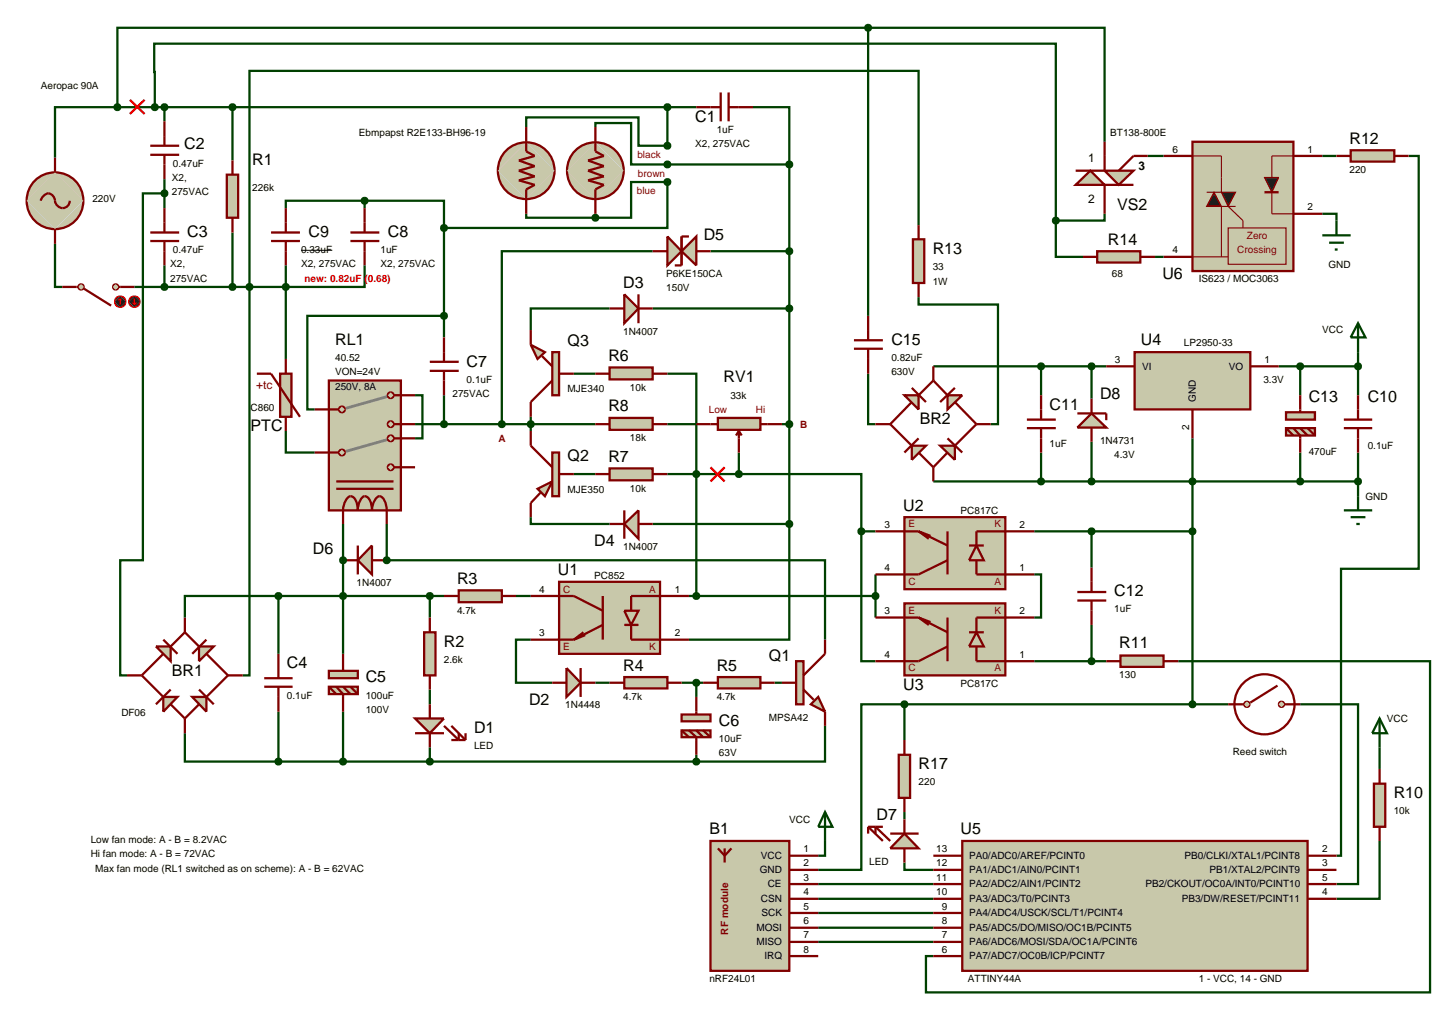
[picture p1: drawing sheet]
<svg xmlns="http://www.w3.org/2000/svg" width="257mm" height="180mm" viewBox="0 0 257 180" stroke-linecap="round" stroke-linejoin="round" font-family="sans-serif">
<g fill="none" stroke="#004000" stroke-width=".4">
<path d="M20.7 18.9h-11v8.9M20.7 18.9h102.1M27.3 18.9l-.1-11.2h159v31.2M29 18.9v2.5M41 18.9v9.4M117.7 18.9v6.8h-5.1v-5h-19.8v1.7M132.8 18.9h6.4v10.1M153.1 4.9h41.7v20.1M153.1 4.9h-132.4v14M153.1 4.9v50.8M29 34.1h-3.8v64.7h-4v20.3h1.2M29 31.6v5.1"/>
<path d="M64.3 35.4h-13.9v1.3M64.3 35.4h14v4.8M64.3 35.4v1.3M92.8 37.7v.7h12.2M105 22.4v-.7h6.3v7.3h27.9M105 38.4h6.3v-6.3h6.4v8.1h-39.4M105 37.7v.7M139.2 29v63.4M162 39.7v-27.2h-118v106.6h-1.2M186.2 38.9v6.4h4.8M194.8 37.7v1.2h-8.6M202.4 27.5h2.8"/>
<path d="M233.2 37.7h2.5v1.2M233.2 27.5h2.5M248.4 27.5h1.8v72.8h-13.7v50.6h-.8M9.7 43v7.6h1.3M29 46.8v3.8M41 41v9.6M50.4 46.8v16.5M64.3 46.8v3.8h-40.6M78.3 55.7h-24.1v16.5h1.3M78.3 40.2v19.3M107.5 54.4h-13.9v3.8M115.1 44.3h-26.6v30.5"/>
<path d="M115.1 54.4h24.1M125.3 44.3h13.9M162 52.4v1.3h14v21.1h-1.3M203.7 45.3h1.5M50.4 76v3.8h5.1M73.2 69.7h1.3v7.6h-1.3M73.2 74.8h31.8M78.3 69.7v5.1M93.6 73.5v2.5M101.2 65.9h3.8M117.7 65.9h5.1v39.2M117.7 74.8h5.1"/>
<path d="M130.3 79.8v3.8M137.9 74.8h1.3M153.1 65.9v8.9h1.3M164.6 64.6h30.5M183.6 64.6v5.1M183.6 79.8v5.1M192.5 64.6v5.7M192.5 77.9v7M210.3 77.3v46.9M225.5 64.6h14M229.3 64.6v5.1M229.3 79.8v5.1"/>
<path d="M239.5 62.1v7.6M239.5 79.8v7.7M60.5 92.4v22.9M68.2 92.4v6.4h77.3v14M93.6 91.2v1.2h13.9M101.2 83.6h3.8M115.1 92.4h24.1M117.7 83.6h12.6M130.3 83.6h21.6v10.1M139.2 92.4v20.4h-17.7M151.9 93.7v22.9h2.5M151.9 93.7h2.5"/>
<path d="M164.6 84.9h74.9M182.4 93.7h27.9M192.5 93.7v6.4M49.1 105.1h-16.5v3.8M49.1 105.1v10.2M49.1 105.1h29.2M75.8 105.1v3.8M91 105.1h2.6M93.6 112.8h-2.6v7.6h6.4M121.5 105.1h32.9M154.4 101.3v7.6M182.4 101.3h1.2v7.6h-1.2"/>
<path d="M182.4 116.6h12.7M192.5 110.2v6.4M207.8 116.6h44.4v58.4h-88.9v-6.4h1.3M32.6 129.3v5h16.5M49.1 125.5v8.8M49.1 134.3h73.7M60.5 125.5v8.8M75.8 121.6v2.6M75.8 131.8v2.5M105 120.4h2.5M120.2 120.4h3.8M122.8 120.4v2.5"/>
<path d="M122.8 133.1v1.2M136.6 120.4h1.3M145.5 128v6.3h-22.7M159.5 124.2h-7.6v29.2h-7.6M159.5 124.2v6.3M159.5 124.2h57.1M229.3 124.2h10.2v31.7h-3.8M243.3 131.8v3.8M144.3 155.9h20.3M144.3 158.5h20.3M145.5 148.3v2.6h-1.2M159.5 152.1v1.3h5.1"/>
<path d="M159.5 143.2v1.3M243.3 148.3v10.2h-7.6M144.3 161h20.3M144.3 163.6h20.3M144.3 166.1h20.3"/>
</g>
<g fill="#c8c8aa" stroke="#800000" stroke-width=".4">
<path d="M159.5 91.2h17.8v12.7h-17.8z"/>
<path d="M172.2 96.2l1.3 2.6h-2.6z"/>
</g>
<path d="M154.4 93.7h7.6M162 93.7l5.1 2.5M162 93.7l1.8 1.3M162 93.7l2.1 .8M167.1 98.8l-5.1 2.5h-7.6M167.1 93.7v7.6M170.9 96.2h2.6M172.2 98.8v2.5h10.2M182.4 93.7h-10.2v2.5" fill="none" stroke="#800000" stroke-width=".4"/>
<g fill="#c8c8aa" stroke="#800000" stroke-width=".4">
<path d="M159.5 106.4h17.8v12.7h-17.8z"/>
<path d="M172.2 111.5l1.3 2.5h-2.6z"/>
</g>
<g fill="none" stroke="#800000" stroke-width=".4">
<path d="M154.4 108.9h7.6M162 108.9l5.1 2.6M162 108.9l1.8 1.3M162 108.9l2.1 .8M167.1 114l-5.1 2.6h-7.6M167.1 108.9v7.7M170.9 111.5h2.6M172.2 114v2.6h10.2M182.4 108.9h-10.2v2.6M190 104.4h5.1M190 105.9h5.1M192.5 100.1v4.3"/>
<path d="M192.5 105.9v4.3"/>
</g>
<path d="M197.6 115.6h7.6v2h-7.6z" fill="#c8c8aa" stroke="#800000" stroke-width=".4"/>
<path d="M195.1 116.6h2.5M205.2 116.6h2.6" fill="none" stroke="#800000" stroke-width=".4"/>
<path d="M192.2 93.3l.3-.1-.5 .5zM192.5 93.2l.3 .1 .2 .4zM193 93.7l-.2 .4-.3 .1zM192 93.7l.5 .5-.4-.2z" fill="#004000" stroke="#004000" stroke-width=".4"/>
<path d="M192 93.7l.5-.5 .5 .5-.5 .5z" fill="#004000"/>
<path d="M5.9 32.2a5 5 0 0 1 3.8-1.8l-5 5a5 5 0 0 1 1.2-3.2zM9.7 30.4a5 5 0 0 1 5 5zM14.7 35.4a5 5 0 0 1-5 5zM4.7 35.4l5 5a5 5 0 0 1-5-5z" fill="#c8c8aa" stroke="#800000" stroke-width=".4"/>
<path d="M9.7 30.4l5 5-5 5-5-5z" fill="#c8c8aa"/>
<path d="M7.2 35.4a1.46 1.46 0 0 1 1.7-1.2 1.77 1.77 0 0 1 .9 1.6 1.29 1.29 0 0 0 1.4 .9 1.29 1.29 0 0 0 1.1-1.3M9.7 27.8v2.5M9.7 40.5v2.5" fill="none" stroke="#800000" stroke-width=".4"/>
<g fill="#c8c8aa" stroke="#800000" stroke-width=".3">
<path d="M20 50.3l.4-.2-.5 .5zM20.4 50.1l.3 .1 .2 .4zM20.9 50.6l-.2 .4-.3 .1zM19.9 50.6l.5 .5-.3-.1z"/>
<path d="M14 50.2l.3-.1-.5 .5zM14.3 50.1l.3 .1 .2 .4zM14.3 51.1l.5-.5-.2 .4zM13.8 50.6l.5 .5-.3-.1z"/>
</g>
<g fill="#c8c8aa">
<path d="M19.9 50.6l.5-.5 .5 .5-.5 .5z"/>
<path d="M13.8 50.6l.5-.5 .5 .5-.5 .5z"/>
</g>
<path d="M11 50.6h2.8M14.8 50.9l4.8 3M20.9 50.6h2.8" fill="none" stroke="#800000" stroke-width=".4"/>
<path d="M20.5 52.5l.7-.3-1 1zM21.2 52.2a.94 .94 0 0 1 1 1zM21.2 54.2l1-1a.94 .94 0 0 1-1 1zM20.2 53.2l1 1a.94 .94 0 0 1-1-1z" fill="#400000" stroke="#f00" stroke-width=".2"/>
<path d="M21.2 52.2l1 1-1 1-1-1z" fill="#400000"/>
<path d="M21.2 52.7l-.3 .2M21.2 52.7l.2 .2M21.2 52.7v1" fill="none" stroke="#f00" stroke-width=".2"/>
<path d="M23 52.5l.7-.3-1 1zM23.7 52.2a.94 .94 0 0 1 1 1zM23.7 54.2l1-1a.94 .94 0 0 1-1 1zM22.7 53.2l1 1a.94 .94 0 0 1-1-1z" fill="#400000" stroke="#f00" stroke-width=".2"/>
<path d="M23.7 52.2l1 1-1 1-1-1z" fill="#400000"/>
<path d="M23.4 53.4l.3 .3M23.7 52.7v1M24 53.4l-.3 .3" fill="none" stroke="#f00" stroke-width=".2"/>
<path d="M122.8 18.9h4.3M127.1 16.3v5.1M128.5 16.3v5.1M128.5 18.9h4.3M26.5 25.7h5.1M26.5 27.3h5.1M29 21.4v4.3M29 27.3v4.3" fill="none" stroke="#800000" stroke-width=".4"/>
<path d="M40 30.8h2v7.6h-2z" fill="#c8c8aa" stroke="#800000" stroke-width=".4"/>
<path d="M29 36.7v4.3M41 28.3v2.5M41 38.4v2.6M26.5 42.5h5.1M26.5 41h5.1M29 42.5v4.3" fill="none" stroke="#800000" stroke-width=".4"/>
<path d="M27.5 114h2.6v2.6z" fill="#c8c8aa" stroke="#800000" stroke-width=".4"/>
<path d="M28.8 112.8l2.5 2.5M28.8 115.3l-3.8 3.8 3.8 3.8M30.1 114l2.5-2.5 2.5 2.5M36.4 112.8l-2.5 2.5M36.4 115.3l3.8 3.8-3.8 3.8M30.1 121.6l-2.6 2.6M30.1 124.2l2.5 2.5 2.5-2.5M35.1 121.6l2.6 2.6" fill="none" stroke="#800000" stroke-width=".4"/>
<g fill="#c8c8aa" stroke="#800000" stroke-width=".4">
<path d="M33.9 122.9h2.5v2.6z"/>
<path d="M35.1 114h2.6l-2.6 2.6z"/>
<path d="M28.8 122.9h2.5l-2.5 2.6z"/>
</g>
<path d="M22.4 119.1h2.6M32.6 108.9v2.6M40.2 119.1h2.6M32.6 126.7v2.6" fill="none" stroke="#800000" stroke-width=".4"/>
<path d="M28.7 18.5l.3-.1-.5 .5zM29 18.4l.4 .2 .1 .3zM29.5 18.9l-.2 .4-.3 .1zM28.5 18.9l.5 .5-.3-.1z" fill="#004000" stroke="#004000" stroke-width=".4"/>
<path d="M28.5 18.9l.5-.5 .5 .5-.5 .5z" fill="#004000"/>
<path d="M28.6 50.3l.4-.2-.5 .5zM29 50.1l.3 .1 .2 .4zM29.5 50.6l-.2 .4-.3 .1zM28.5 50.6l.5 .5-.3-.1z" fill="#004000" stroke="#004000" stroke-width=".4"/>
<path d="M28.5 50.6l.5-.5 .5 .5-.5 .5z" fill="#004000"/>
<path d="M46.6 119.6h5M49.1 115.3v4.3M46.6 121.1h5M49.1 121.1v4.4" fill="none" stroke="#800000" stroke-width=".4"/>
<g fill="#c8c8aa" stroke="#800000" stroke-width=".4">
<path d="M58 118.3h5.1v1.3h-5.1z"/>
<path d="M58 121.1h5.1v1.3h-5.1z"/>
</g>
<path d="M60.5 115.3v3M58 121.1l1.3 1.3M59.3 121.1l1.2 1.3v3.1M60.5 121.1l1.3 1.3M61.8 121.1l1.3 1.3" fill="none" stroke="#800000" stroke-width=".4"/>
<path d="M48.7 134l.4-.2-.5 .5zM49.1 133.8l.4 .2 .1 .3zM49.1 134.8l.5-.5-.1 .3zM48.6 134.3l.5 .5-.3-.1z" fill="#004000" stroke="#004000" stroke-width=".4"/>
<path d="M49.1 133.8l.5 .5-.5 .5-.5-.5z" fill="#004000"/>
<path d="M48.8 104.7l.3-.1-.5 .5zM49.1 104.6l.3 .1 .2 .4zM49.6 105.1l-.1 .3-.4 .2zM48.6 105.1l.5 .5-.4-.2z" fill="#004000" stroke="#004000" stroke-width=".4"/>
<path d="M48.6 105.1l.5-.5 .5 .5-.5 .5z" fill="#004000"/>
<path d="M74.8 111.5h2v7.6h-2z" fill="#c8c8aa" stroke="#800000" stroke-width=".4"/>
<path d="M75.8 108.9v2.6M75.8 119.1v2.5" fill="none" stroke="#800000" stroke-width=".4"/>
<path d="M73.2 126.7h5.1l-2.5 2.6z" fill="#c8c8aa" stroke="#800000" stroke-width=".4"/>
<path d="M73.2 129.3h5.1M75.8 124.2v2.5M75.8 129.3v2.5M78.3 128l2.6 2.5v-1.2M79.6 128l2.5 2.5M79.6 130.5h2.5M82.1 129.3v1.2" fill="none" stroke="#800000" stroke-width=".4"/>
<path d="M60.1 104.8l.4-.2-.5 .5zM60.5 104.6l.3 .1 .2 .4zM61 105.1l-.1 .3-.4 .2zM60 105.1l.5 .5-.4-.2z" fill="#004000" stroke="#004000" stroke-width=".4"/>
<path d="M60 105.1l.5-.5 .5 .5-.5 .5z" fill="#004000"/>
<path d="M60.1 134l.4-.2-.5 .5zM60.5 133.8l.4 .2 .1 .3zM61 134.3l-.1 .3-.4 .2zM60 134.3l.5 .5-.3-.1z" fill="#004000" stroke="#004000" stroke-width=".4"/>
<path d="M60 134.3l.5-.5 .5 .5-.5 .5z" fill="#004000"/>
<path d="M80.9 104.1h7.6v2.1h-7.6z" fill="#c8c8aa" stroke="#800000" stroke-width=".4"/>
<path d="M78.3 105.1h2.6M88.5 105.1h2.5" fill="none" stroke="#800000" stroke-width=".4"/>
<path d="M75.5 104.7l.3-.1-.5 .5zM75.8 104.6l.3 .1 .2 .4zM76.3 105.1l-.2 .4-.3 .1zM75.3 105.1l.5 .5-.4-.2z" fill="#004000" stroke="#004000" stroke-width=".4"/>
<path d="M75.3 105.1l.5-.5 .5 .5-.5 .5z" fill="#004000"/>
<path d="M58 67.1h12.7v22.9h-12.7z" fill="#c8c8aa" stroke="#800000" stroke-width=".4"/>
<path d="M68.4 77.5l-7.4 2.1" fill="none" stroke="#808080" stroke-width=".5"/>
<g fill="#c8c8aa" stroke="#800000" stroke-width=".4">
<path d="M60 79.4l.3-.1-.5 .5zM60.3 79.3l.3 .1 .2 .4zM60.8 79.8l-.2 .4-.3 .1zM59.8 79.8l.5 .5-.3-.1z"/>
<path d="M68.5 77l.4-.2-.5 .5zM68.9 76.8l.3 .1 .2 .4zM69.4 77.3l-.2 .4-.3 .1zM68.4 77.3l.5 .5-.3-.1z"/>
</g>
<g fill="#c8c8aa">
<path d="M60.3 79.3l.5 .5-.5 .5-.5-.5z"/>
<path d="M68.4 77.3l.5-.5 .5 .5-.5 .5z"/>
</g>
<path d="M69.4 77.3h1.3" fill="none" stroke="#800000" stroke-width=".4"/>
<path d="M68.6 82l.3-.1-.5 .5zM68.9 81.9l.4 .2 .1 .3zM69.4 82.4l-.2 .4-.3 .1zM68.4 82.4l.5 .5-.3-.1z" fill="#c8c8aa" stroke="#800000" stroke-width=".4"/>
<path d="M68.9 81.9l.5 .5-.5 .5-.5-.5z" fill="#c8c8aa"/>
<path d="M58 79.8h1.8M59.3 86.2h10.1M59.3 84.9h10.1M60.5 90a2.6 2.6 0 0 1 1.3-2.5 1.44 1.44 0 0 1 1.1 1.3l.2 1.2a2.58 2.58 0 0 1 1.2-2.5 1.44 1.44 0 0 1 1.1 1.3l.2 1.2a2.6 2.6 0 0 1 1.3-2.5 2.31 2.31 0 0 1 1.3 2.5M69.4 82.4h1.3" fill="none" stroke="#800000" stroke-width=".4"/>
<path d="M68.4 69.9l-7.4 2.1" fill="none" stroke="#808080" stroke-width=".5"/>
<g fill="#c8c8aa" stroke="#800000" stroke-width=".4">
<path d="M59.9 71.9l.4-.2-.5 .5zM60.3 71.7l.3 .1 .2 .4zM60.8 72.2l-.2 .4-.3 .1zM59.8 72.2l.5 .5-.4-.2z"/>
<path d="M68.6 69.3l.3-.1-.5 .5zM68.9 69.2l.4 .2 .1 .3zM69.4 69.7l-.2 .4-.3 .1zM68.4 69.7l.5 .5-.3-.1z"/>
</g>
<g fill="#c8c8aa">
<path d="M59.8 72.2l.5-.5 .5 .5-.5 .5z"/>
<path d="M68.9 69.2l.5 .5-.5 .5-.5-.5z"/>
</g>
<path d="M69.4 69.7h1.3" fill="none" stroke="#800000" stroke-width=".4"/>
<path d="M68.6 74.4l.3-.1-.5 .5zM68.9 74.3l.3 .1 .2 .4zM69.4 74.8l-.1 .3-.4 .2zM68.4 74.8l.5 .5-.4-.2z" fill="#c8c8aa" stroke="#800000" stroke-width=".4"/>
<path d="M68.9 74.3l.5 .5-.5 .5-.5-.5z" fill="#c8c8aa"/>
<path d="M55.5 72.2h4.3M55.5 79.8h2.5M69.4 74.8h3.8M70.7 77.3h2.5M70.7 69.7h2.5M60.5 90v2.4M68.2 90v2.4M70.7 82.4h2.5" fill="none" stroke="#800000" stroke-width=".4"/>
<g fill="#c8c8aa" stroke="#800000" stroke-width=".4">
<path d="M98.6 102.6h17.8v12.7h-17.8z"/>
<path d="M110.1 107.7h2.5l-1.3 2.5z"/>
</g>
<path d="M93.6 105.1h7.6l5.1 2.6M93.6 112.8h7.6M102.9 111.5l-1.7 1.3M103.2 112l-2 .8M106.3 105.1v7.7M106.3 110.2l-5.1 2.6M110.1 110.2h2.5M111.3 110.2v2.6h10.2M121.5 105.1h-10.2v2.6" fill="none" stroke="#800000" stroke-width=".4"/>
<path d="M99.9 117.8l2.5 2.6-2.5 2.5z" fill="#c8c8aa" stroke="#800000" stroke-width=".4"/>
<path d="M102.4 117.8v5.1M97.4 120.4h2.5M102.4 120.4h2.6" fill="none" stroke="#800000" stroke-width=".4"/>
<g fill="#c8c8aa" stroke="#800000" stroke-width=".4">
<path d="M120.2 126h5.1v1.2h-5.1z"/>
<path d="M120.2 128.8h5.1v1.2h-5.1z"/>
</g>
<path d="M120.2 128.8l1.3 1.2M121.5 128.8l1.3 1.2v3.1M122.8 122.9v3.1M122.8 128.8l1.2 1.2M124 128.8l1.3 1.2" fill="none" stroke="#800000" stroke-width=".4"/>
<path d="M75.4 134l.4-.2-.5 .5zM75.8 133.8l.4 .2 .1 .3zM75.8 134.8l.5-.5-.2 .4zM75.3 134.3l.5 .5-.4-.2z" fill="#004000" stroke="#004000" stroke-width=".4"/>
<path d="M75.8 133.8l.5 .5-.5 .5-.5-.5z" fill="#004000"/>
<path d="M110.1 119.4h7.6v2h-7.6z" fill="#c8c8aa" stroke="#800000" stroke-width=".4"/>
<path d="M107.5 120.4h2.6M117.7 120.4h2.5" fill="none" stroke="#800000" stroke-width=".4"/>
<g fill="#c8c8aa" stroke="#800000" stroke-width=".4">
<path d="M143 124.2l1.3-1.3 1.2 2.6z"/>
<path d="M140.4 116.6h1.3v7.6h-1.3z"/>
</g>
<path d="M145.5 112.8v2.5l-3.8 3.8M137.9 120.4h2.5M141.7 121.6l1.8 1.8M145.5 125.5v2.5" fill="none" stroke="#800000" stroke-width=".4"/>
<path d="M122.4 134l.4-.2-.5 .5zM122.8 133.8l.4 .2 .1 .3zM122.8 134.8l.5-.5-.2 .4zM122.3 134.3l.5 .5-.3-.1z" fill="#004000" stroke="#004000" stroke-width=".4"/>
<path d="M122.3 134.3l.5-.5 .5 .5-.5 .5z" fill="#004000"/>
<path d="M126.6 119.4h7.5v2h-7.5z" fill="#c8c8aa" stroke="#800000" stroke-width=".4"/>
<path d="M124 120.4h2.6M134.1 120.4h2.5" fill="none" stroke="#800000" stroke-width=".4"/>
<path d="M122.5 120l.3-.1-.5 .5zM122.8 119.9l.3 .1 .2 .4zM123.3 120.4l-.2 .4-.3 .1zM122.3 120.4l.5 .5-.4-.2z" fill="#004000" stroke="#004000" stroke-width=".4"/>
<path d="M122.8 119.9l.5 .5-.5 .5-.5-.5z" fill="#004000"/>
<path d="M126.6 73.7h7.5v2.1h-7.5z" fill="#c8c8aa" stroke="#800000" stroke-width=".4"/>
<path d="M122.8 74.8h3.8M130.3 76l-.5 .8M130.3 76l.5 .8M130.3 76v3.8M134.1 74.8h3.8" fill="none" stroke="#800000" stroke-width=".4"/>
<path d="M107.5 64.8h7.6v2.1h-7.6z" fill="#c8c8aa" stroke="#800000" stroke-width=".4"/>
<path d="M105 65.9h2.5M115.1 65.9h2.6" fill="none" stroke="#800000" stroke-width=".4"/>
<path d="M107.5 82.6h7.6v2.1h-7.6z" fill="#c8c8aa" stroke="#800000" stroke-width=".4"/>
<path d="M105 83.6h2.5M115.1 83.6h2.6" fill="none" stroke="#800000" stroke-width=".4"/>
<path d="M138.9 28.6l.3-.1-.5 .5zM139.2 28.5l.4 .2 .1 .3zM139.7 29l-.2 .4-.3 .1zM138.7 29l.5 .5-.3-.1z" fill="#004000" stroke="#004000" stroke-width=".4"/>
<path d="M138.7 29l.5-.5 .5 .5-.5 .5z" fill="#004000"/>
<g fill="#c8c8aa" stroke="#800000" stroke-width=".4">
<path d="M94.8 86.2l2.6-1.3-1.3 2.6z"/>
<path d="M97.4 79.8h1.2v7.7h-1.2z"/>
</g>
<path d="M93.6 76v2.6l3.8 3.8M95.3 86.9l-1.7 1.8v2.5M98.6 83.6h2.6" fill="none" stroke="#800000" stroke-width=".4"/>
<g fill="#c8c8aa" stroke="#800000" stroke-width=".4">
<path d="M93.6 60.8l2.5 1.3-1.3 1.2z"/>
<path d="M97.4 62.1h1.2v7.6h-1.2z"/>
</g>
<path d="M93.6 58.2v2.6M95.6 62.8l1.8 1.8M97.4 67.1l-3.8 3.8v2.6M98.6 65.9h2.6" fill="none" stroke="#800000" stroke-width=".4"/>
<path d="M110.1 51.9l2.5 2.5-2.5 2.6z" fill="#c8c8aa" stroke="#800000" stroke-width=".4"/>
<path d="M107.5 54.4h2.6M112.6 51.9v5.1M112.6 54.4h2.5" fill="none" stroke="#800000" stroke-width=".4"/>
<path d="M93.3 74.4l.3-.1-.5 .5zM93.6 74.3l.3 .1 .2 .4zM94.1 74.8l-.1 .3-.4 .2zM93.1 74.8l.5 .5-.3-.1z" fill="#004000" stroke="#004000" stroke-width=".4"/>
<path d="M93.6 74.3l.5 .5-.5 .5-.5-.5z" fill="#004000"/>
<path d="M122.5 83.2l.3-.1-.5 .5zM122.8 83.1l.3 .1 .2 .4zM123.3 83.6l-.1 .3-.4 .2zM122.3 83.6l.5 .5-.4-.2z" fill="#004000" stroke="#004000" stroke-width=".4"/>
<path d="M122.3 83.6l.5-.5 .5 .5-.5 .5z" fill="#004000"/>
<path d="M78.3 59.5v4.3M75.8 65.4h5.1M75.8 63.8h5.1M78.3 65.4v4.3" fill="none" stroke="#800000" stroke-width=".4"/>
<path d="M77.9 74.5l.4-.2-.5 .5zM78.3 74.3l.3 .1 .2 .4zM78.8 74.8l-.1 .3-.4 .2zM77.8 74.8l.5 .5-.3-.1z" fill="#004000" stroke="#004000" stroke-width=".4"/>
<path d="M77.8 74.8l.5-.5 .5 .5-.5 .5z" fill="#004000"/>
<path d="M110.1 92.4l2.5-2.4v5z" fill="#c8c8aa" stroke="#800000" stroke-width=".4"/>
<path d="M107.5 92.4h2.6M110.1 90v5M112.6 92.4h2.5" fill="none" stroke="#800000" stroke-width=".4"/>
<path d="M138.8 92.1l.4-.2-.5 .5zM139.2 91.9l.3 .1 .2 .4zM139.7 92.4l-.1 .3-.4 .2zM138.7 92.4l.5 .5-.3-.1z" fill="#004000" stroke="#004000" stroke-width=".4"/>
<path d="M138.7 92.4l.5-.5 .5 .5-.5 .5z" fill="#004000"/>
<path d="M138.8 74.5l.4-.2-.5 .5zM139.2 74.3l.3 .1 .2 .4zM139.7 74.8l-.1 .3-.4 .2zM138.7 74.8l.5 .5-.3-.1z" fill="#004000" stroke="#004000" stroke-width=".4"/>
<path d="M138.7 74.8l.5-.5 .5 .5-.5 .5z" fill="#004000"/>
<path d="M49.4 65.9h2v7.6h-2z" fill="#c8c8aa" stroke="#800000" stroke-width=".4"/>
<path d="M50.4 36.7v4.3M64.3 36.7v4.3M47.8 42.5h5.1M47.8 41h5.1M50.4 42.5v4.3M61.8 42.5h5.1M61.8 41h5.1M64.3 42.5v4.3M45.3 65.9h2.5l5.1 7.6M50.4 63.3v2.6M50.4 73.5v2.5" fill="none" stroke="#800000" stroke-width=".4"/>
<path d="M53.1 44.1h5.5" fill="none" stroke="#000" stroke-width=".18"/>
<path d="M50.1 50.2l.3-.1-.5 .5zM50.4 50.1l.3 .1 .2 .4zM50.9 50.6l-.2 .4-.3 .1zM49.9 50.6l.5 .5-.3-.1z" fill="#004000" stroke="#004000" stroke-width=".4"/>
<path d="M49.9 50.6l.5-.5 .5 .5-.5 .5z" fill="#004000"/>
<path d="M88.2 74.4l.3-.1-.5 .5zM88.5 74.3l.3 .1 .2 .4zM89 74.8l-.2 .4-.3 .1zM88 74.8l.5 .5-.4-.2z" fill="#004000" stroke="#004000" stroke-width=".4"/>
<path d="M88.5 74.3l.5 .5-.5 .5-.5-.5z" fill="#004000"/>
<path d="M65.6 96.2v5.1l-2.5-2.5z" fill="#c8c8aa" stroke="#800000" stroke-width=".4"/>
<path d="M60.5 98.8h2.6M63.1 96.2v5.1M65.6 98.8h2.6" fill="none" stroke="#800000" stroke-width=".4"/>
<path d="M67.9 98.4l.3-.1-.5 .5zM68.2 98.3l.3 .1 .2 .4zM68.7 98.8l-.1 .3-.4 .2zM67.7 98.8l.5 .5-.3-.1z" fill="#004000" stroke="#004000" stroke-width=".4"/>
<path d="M67.7 98.8l.5-.5 .5 .5-.5 .5z" fill="#004000"/>
<path d="M60.1 98.5l.4-.2-.5 .5zM60.5 98.3l.4 .2 .1 .3zM61 98.8l-.1 .3-.4 .2zM60 98.8l.5 .5-.3-.1z" fill="#004000" stroke="#004000" stroke-width=".4"/>
<path d="M60 98.8l.5-.5 .5 .5-.5 .5z" fill="#004000"/>
<path d="M63.9 35.1l.4-.2-.5 .5zM64.3 34.9l.3 .1 .2 .4zM64.8 35.4l-.1 .3-.4 .2zM63.8 35.4l.5 .5-.3-.1z" fill="#004000" stroke="#004000" stroke-width=".4"/>
<path d="M63.8 35.4l.5-.5 .5 .5-.5 .5z" fill="#004000"/>
<path d="M138.9 43.9l.3-.1-.5 .5zM139.2 43.8l.4 .2 .1 .3zM139.7 44.3l-.2 .4-.3 .1zM138.7 44.3l.5 .5-.3-.1z" fill="#004000" stroke="#004000" stroke-width=".4"/>
<path d="M138.7 44.3l.5-.5 .5 .5-.5 .5z" fill="#004000"/>
<path d="M138.9 54l.3-.1-.5 .5zM139.2 53.9l.4 .2 .1 .3zM139.7 54.4l-.2 .4-.3 .1zM138.7 54.4l.5 .5-.3-.1z" fill="#004000" stroke="#004000" stroke-width=".4"/>
<path d="M138.7 54.4l.5-.5 .5 .5-.5 .5z" fill="#004000"/>
<path d="M78 55.3l.3-.1-.5 .5zM78.3 55.2l.4 .2 .1 .3zM78.8 55.7l-.2 .4-.3 .1zM77.8 55.7l.5 .5-.3-.1z" fill="#004000" stroke="#004000" stroke-width=".4"/>
<path d="M77.8 55.7l.5-.5 .5 .5-.5 .5z" fill="#004000"/>
<path d="M77.9 39.9l.4-.2-.5 .5zM78.3 39.7l.4 .2 .1 .3zM78.3 40.7l.5-.5-.1 .3zM77.8 40.2l.5 .5-.3-.1z" fill="#004000" stroke="#004000" stroke-width=".4"/>
<path d="M78.3 39.7l.5 .5-.5 .5-.5-.5z" fill="#004000"/>
<path d="M107.5 73.7h7.6v2.1h-7.6z" fill="#c8c8aa" stroke="#800000" stroke-width=".4"/>
<path d="M105 74.8h2.5M115.1 74.8h2.6" fill="none" stroke="#800000" stroke-width=".4"/>
<path d="M169.7 148.3h60.9v22.9h-60.9z" fill="#c8c8aa" stroke="#800000" stroke-width=".4"/>
<path d="M164.6 150.9h5.1M164.6 153.4h5.1M164.6 158.5h5.1M164.6 155.9h5.1M230.6 150.9h5.1M230.6 153.4h5.1M230.6 158.5h5.1M230.6 155.9h5.1M164.6 168.6h5.1M164.6 166.1h5.1M164.6 163.6h5.1M164.6 161h5.1" fill="none" stroke="#800000" stroke-width=".4"/>
<path d="M43.7 50.2l.3-.1-.5 .5zM44 50.1l.3 .1 .2 .4zM44 51.1l.5-.5-.2 .4zM43.5 50.6l.5 .5-.3-.1z" fill="#004000" stroke="#004000" stroke-width=".4"/>
<path d="M43.5 50.6l.5-.5 .5 .5-.5 .5z" fill="#004000"/>
<path d="M28.6 33.8l.4-.2-.5 .5zM29 33.6l.3 .1 .2 .4zM29.5 34.1l-.1 .3-.4 .2zM28.5 34.1l.5 .5-.3-.1z" fill="#004000" stroke="#004000" stroke-width=".4"/>
<path d="M28.5 34.1l.5-.5 .5 .5-.5 .5z" fill="#004000"/>
<path d="M125.3 148.3h13.9v22.9h-13.9z" fill="#c8c8aa" stroke="#800000" stroke-width=".4"/>
<path d="M126.6 149.6l1.2 1.3 1.2-1.3M127.8 149.6v2.5M139.2 153.4h5.1M139.2 155.9h5.1M139.2 158.5h5.1M139.2 150.9h5.1M139.2 161h5.1M139.2 163.6h5.1M139.2 166.1h5.1M139.2 168.6h5.1" fill="none" stroke="#800000" stroke-width=".4"/>
<path d="M145.5 143.2l1.3 2.6h-2.5zM145.5 143.2v5.1" fill="none" stroke="#004000" stroke-width=".4"/>
<path d="M242.3 138.2h2v7.6h-2z" fill="#c8c8aa" stroke="#800000" stroke-width=".4"/>
<path d="M243.3 135.6v2.6M243.3 145.8v2.5" fill="none" stroke="#800000" stroke-width=".4"/>
<path d="M200.1 62.1h20.4v10.1h-20.4z" fill="#c8c8aa" stroke="#800000" stroke-width=".4"/>
<path d="M195.1 64.6h5M210.3 72.2v5.1M220.5 64.6h5" fill="none" stroke="#800000" stroke-width=".4"/>
<path d="M190 75.4l2.5-2.5 2.6 2.5z" fill="#c8c8aa" stroke="#800000" stroke-width=".4"/>
<path d="M190 72.9h5.1v1.2M192.5 70.3v2.6M192.5 75.4v2.5" fill="none" stroke="#800000" stroke-width=".4"/>
<path d="M209.9 84.6l.4-.2-.5 .5zM210.3 84.4l.3 .1 .2 .4zM210.8 84.9l-.1 .3-.4 .2zM209.8 84.9l.5 .5-.4-.2z" fill="#004000" stroke="#004000" stroke-width=".4"/>
<path d="M209.8 84.9l.5-.5 .5 .5-.5 .5z" fill="#004000"/>
<path d="M237 75.5h5M237 74h5M239.5 69.7v4.3M239.5 75.5v4.3" fill="none" stroke="#800000" stroke-width=".4"/>
<path d="M239.5 57l1.3 2.5h-2.6zM239.5 57v5.1" fill="none" stroke="#004000" stroke-width=".4"/>
<path d="M167.1 69.7h2.6l-2.6 2.5z" fill="#c8c8aa" stroke="#800000" stroke-width=".4"/>
<path d="M160.8 68.4l2.5 2.5M160.8 70.9l-3.8 3.9 3.8 3.8M162 77.3l-2.5 2.5M162 79.8l2.6 2.6 2.5-2.6M162 69.7l2.6-2.6 2.5 2.6M167.1 77.3l2.6 2.5M168.4 68.4l-2.6 2.5M168.4 70.9l3.8 3.9-3.8 3.8" fill="none" stroke="#800000" stroke-width=".4"/>
<g fill="#c8c8aa" stroke="#800000" stroke-width=".4">
<path d="M159.5 69.7h2.5v2.5z"/>
<path d="M160.8 78.6h2.5l-2.5 2.5z"/>
<path d="M165.8 78.6h2.6v2.5z"/>
</g>
<path d="M154.4 74.8h2.6M164.6 64.6v2.5M172.2 74.8h2.5M164.6 82.4v2.5" fill="none" stroke="#800000" stroke-width=".4"/>
<path d="M192.2 64.2l.3-.1-.5 .5zM192.5 64.1l.3 .1 .2 .4zM192.5 65.1l.5-.5-.2 .4zM192 64.6l.5 .5-.3-.1z" fill="#004000" stroke="#004000" stroke-width=".4"/>
<path d="M192 64.6l.5-.5 .5 .5-.5 .5z" fill="#004000"/>
<path d="M192.2 84.5l.3-.1-.5 .5zM192.5 84.4l.3 .1 .2 .4zM193 84.9l-.2 .4-.3 .1zM192 84.9l.5 .5-.4-.2z" fill="#004000" stroke="#004000" stroke-width=".4"/>
<path d="M192 84.9l.5-.5 .5 .5-.5 .5z" fill="#004000"/>
<path d="M161 42.2h2v7.7h-2z" fill="#c8c8aa" stroke="#800000" stroke-width=".4"/>
<path d="M162 39.7v2.5M162 49.9v2.5" fill="none" stroke="#800000" stroke-width=".4"/>
<path d="M237 90h5M238.2 91.2h2.6M239.2 92.4h.6M239.5 87.5v2.5" fill="none" stroke="#004000" stroke-width=".4"/>
<path d="M229 84.5l.3-.1-.5 .5zM229.3 84.4l.3 .1 .2 .4zM229.8 84.9l-.2 .4-.3 .1zM228.8 84.9l.5 .5-.4-.2z" fill="#004000" stroke="#004000" stroke-width=".4"/>
<path d="M229.3 84.4l.5 .5-.5 .5-.5-.5z" fill="#004000"/>
<path d="M159.5 147l2.5 2.6h-5z" fill="#c8c8aa" stroke="#800000" stroke-width=".4"/>
<path d="M153.1 145.8l2.6 2.5M153.1 145.8v1.2M153.1 145.8h2.6M154.4 147v-1.2l2.6 2.5M157 147h5M159.5 144.5v2.5M159.5 149.6v2.5" fill="none" stroke="#800000" stroke-width=".4"/>
<path d="M158.5 133.1h2v7.6h-2z" fill="#c8c8aa" stroke="#800000" stroke-width=".4"/>
<path d="M159.5 130.5v2.6M159.5 140.7v2.5" fill="none" stroke="#800000" stroke-width=".4"/>
<path d="M120.2 44.3l2.6-2.6v5.1z" fill="#c8c8aa" stroke="#800000" stroke-width=".4"/>
<path d="M121.5 41.7h-1.3v5.1" fill="none" stroke="#800000" stroke-width=".4"/>
<path d="M117.7 41.7l2.5 2.6-2.5 2.5z" fill="#c8c8aa" stroke="#800000" stroke-width=".4"/>
<path d="M115.1 44.3h2.6M120.2 41.7v5.1h-1.2M122.8 44.3h2.5" fill="none" stroke="#800000" stroke-width=".4"/>
<path d="M151.5 93.4l.4-.2-.5 .5zM151.9 93.2l.3 .1 .2 .4zM152.4 93.7l-.1 .3-.4 .2zM151.4 93.7l.5 .5-.3-.1z" fill="#004000" stroke="#004000" stroke-width=".4"/>
<path d="M151.4 93.7l.5-.5 .5 .5-.5 .5z" fill="#004000"/>
<path d="M122.5 104.7l.3-.1-.5 .5zM122.8 104.6l.3 .1 .2 .4zM123.3 105.1l-.2 .4-.3 .1zM122.3 105.1l.5 .5-.4-.2z" fill="#004000" stroke="#004000" stroke-width=".4"/>
<path d="M122.8 104.6l.5 .5-.5 .5-.5-.5z" fill="#004000"/>
<path d="M154.1 104.7l.3-.1-.5 .5zM154.4 104.6l.3 .1 .2 .4zM154.9 105.1l-.1 .3-.4 .2zM153.9 105.1l.5 .5-.4-.2z" fill="#004000" stroke="#004000" stroke-width=".4"/>
<path d="M153.9 105.1l.5-.5 .5 .5-.5 .5z" fill="#004000"/>
<path d="M192.2 116.2l.3-.1-.5 .5zM192.5 116.1l.3 .1 .2 .4zM192.5 117.1l.5-.5-.2 .4zM192 116.6l.5 .5-.3-.1z" fill="#004000" stroke="#004000" stroke-width=".4"/>
<path d="M192.5 116.1l.5 .5-.5 .5-.5-.5z" fill="#004000"/>
<path d="M239.1 64.3l.4-.2-.5 .5zM239.5 64.1l.3 .1 .2 .4zM240 64.6l-.1 .3-.4 .2zM239 64.6l.5 .5-.3-.1z" fill="#004000" stroke="#004000" stroke-width=".4"/>
<path d="M239 64.6l.5-.5 .5 .5-.5 .5z" fill="#004000"/>
<g fill="#c8c8aa" stroke="#800000" stroke-width=".4">
<path d="M226.8 72.7h5.1v1.3h-5.1z"/>
<path d="M226.8 75.5h5.1v1.3h-5.1z"/>
</g>
<path d="M226.8 75.5l1.3 1.3M228.1 75.5l1.2 1.3v3M229.3 69.7v3M229.3 75.5l1.3 1.3M230.6 75.5l1.3 1.3" fill="none" stroke="#800000" stroke-width=".4"/>
<path d="M229 64.2l.3-.1-.5 .5zM229.3 64.1l.3 .1 .2 .4zM229.3 65.1l.5-.5-.2 .4zM228.8 64.6l.5 .5-.3-.1z" fill="#004000" stroke="#004000" stroke-width=".4"/>
<path d="M228.8 64.6l.5-.5 .5 .5-.5 .5z" fill="#004000"/>
<path d="M159.2 123.8l.3-.1-.5 .5zM159.5 123.7l.3 .1 .2 .4zM160 124.2l-.2 .4-.3 .1zM159 124.2l.5 .5-.3-.1z" fill="#004000" stroke="#004000" stroke-width=".4"/>
<path d="M159 124.2l.5-.5 .5 .5-.5 .5z" fill="#004000"/>
<path d="M209.9 93.4l.4-.2-.5 .5zM210.3 93.2l.3 .1 .2 .4zM210.8 93.7l-.1 .3-.4 .2zM209.8 93.7l.5 .5-.4-.2z" fill="#004000" stroke="#004000" stroke-width=".4"/>
<path d="M209.8 93.7l.5-.5 .5 .5-.5 .5z" fill="#004000"/>
<path d="M243.3 126.7l1.3 2.6h-2.6zM243.3 126.7v5.1" fill="none" stroke="#004000" stroke-width=".4"/>
<path d="M153.1 55.7v4.3M150.6 61.5h5.1M150.6 60h5.1M153.1 61.5v4.4M181.1 74h5.1M181.1 75.5h5.1M183.6 69.7v4.3M183.6 75.5v4.3" fill="none" stroke="#800000" stroke-width=".4"/>
<path d="M183.3 64.2l.3-.1-.5 .5zM183.6 64.1l.3 .1 .2 .4zM184.1 64.6l-.2 .4-.3 .1zM183.1 64.6l.5 .5-.4-.2z" fill="#004000" stroke="#004000" stroke-width=".4"/>
<path d="M183.1 64.6l.5-.5 .5 .5-.5 .5z" fill="#004000"/>
<path d="M183.3 84.5l.3-.1-.5 .5zM183.6 84.4l.3 .1 .2 .4zM184.1 84.9l-.1 .3-.4 .2zM183.1 84.9l.5 .5-.4-.2z" fill="#004000" stroke="#004000" stroke-width=".4"/>
<path d="M183.1 84.9l.5-.5 .5 .5-.5 .5z" fill="#004000"/>
<path d="M239.1 84.6l.4-.2-.5 .5zM239.5 84.4l.3 .1 .2 .4zM240 84.9l-.1 .3-.4 .2zM239 84.9l.5 .5-.4-.2z" fill="#004000" stroke="#004000" stroke-width=".4"/>
<path d="M239 84.9l.5-.5 .5 .5-.5 .5z" fill="#004000"/>
<path d="M225.3 120.9l-4.8 3" fill="none" stroke="#800000" stroke-width=".4"/>
<g fill="#c8c8aa" stroke="#800000" stroke-width=".3">
<path d="M225.6 123.9l.4-.2-.5 .5zM226 123.7l.4 .2 .1 .3zM226.5 124.2l-.1 .3-.4 .2zM225.5 124.2l.5 .5-.4-.2z"/>
<path d="M219.5 123.9l.4-.2-.5 .5zM219.9 123.7l.3 .1 .2 .4zM220.4 124.2l-.2 .4-.3 .1zM219.4 124.2l.5 .5-.3-.1z"/>
</g>
<g fill="#c8c8aa">
<path d="M225.5 124.2l.5-.5 .5 .5-.5 .5z"/>
<path d="M219.4 124.2l.5-.5 .5 .5-.5 .5z"/>
</g>
<g fill="none" stroke="#800000" stroke-width=".4">
<path d="M216.6 124.2h2.8M226.5 124.2h2.8"/>
<circle cx="223" cy="124.2" r="5.3"/>
</g>
<path d="M209.9 123.9l.4-.2-.5 .5zM210.3 123.7l.3 .1 .2 .4zM210.3 124.7l.5-.5-.2 .4zM209.8 124.2l.5 .5-.4-.2z" fill="#004000" stroke="#004000" stroke-width=".4"/>
<path d="M210.3 123.7l.5 .5-.5 .5-.5-.5z" fill="#004000"/>
<path d="M130 83.2l.3-.1-.5 .5zM130.3 83.1l.3 .1 .2 .4zM130.8 83.6l-.1 .3-.4 .2zM129.8 83.6l.5 .5-.4-.2z" fill="#004000" stroke="#004000" stroke-width=".4"/>
<path d="M129.8 83.6l.5-.5 .5 .5-.5 .5z" fill="#004000"/>
<path d="M125.3 82.4l2.5 2.5M127.8 82.4l-2.5 2.5" fill="none" stroke="#f00" stroke-width=".4"/>
<path d="M235.7 38.9v2.6M233.2 41.5h5M234.4 42.8h2.6M235.4 44h.5" fill="none" stroke="#004000" stroke-width=".4"/>
<path d="M210.3 25h17.8v22.8h-17.8z" fill="#c8c8aa" stroke="#800000" stroke-width=".4"/>
<path d="M216.6 40.2h10.2v6.4h-10.2z" fill="#c8c8aa" stroke="#800000" stroke-width=".2"/>
<path d="M223 31.3h2.5l-1.2 2.6z" fill="#400000" stroke="#800000" stroke-width=".2"/>
<path d="M223 33.9h2.5" fill="none" stroke="#800000" stroke-width=".4"/>
<g fill="#400000" stroke="#800000" stroke-width=".2">
<path d="M214.1 33.9l1.3 2.5h-2.6z"/>
<path d="M215.4 33.9h2.5l-1.3 2.5z"/>
</g>
<path d="M210.3 27.5h5.1v6.4h-2.6M216.6 36.4l2.6 2.5v1.3M217.9 36.4h-2.5v8.9M224.3 33.9v3.8h3.8M228.1 27.5h-3.8v3.8M210.3 45.3h6.3" fill="none" stroke="#800000" stroke-width=".2"/>
<path d="M205.2 27.5h5.1M228.1 27.5h5.1M228.1 37.7h5.1M205.2 45.3h5.1" fill="none" stroke="#800000" stroke-width=".4"/>
<path d="M238.2 26.5h7.7v2h-7.7z" fill="#c8c8aa" stroke="#800000" stroke-width=".4"/>
<path d="M235.7 27.5h2.5M245.9 27.5h2.5" fill="none" stroke="#800000" stroke-width=".4"/>
<path d="M22.9 17.6l2.6 2.5M25.5 17.6l-2.6 2.5" fill="none" stroke="#f00" stroke-width=".4"/>
<g fill="#c8c8aa" stroke="#800000" stroke-width=".4">
<path d="M189.7 32.6l2.6-2.5 2.5 2.5z"/>
<path d="M194.8 30.1h5.1l-2.6 2.5z"/>
</g>
<path d="M194.8 25v5.1h-5.1M199.9 32.6h-5.1v5.1M202.4 27.5h-2.5l-2.6 2.6" fill="none" stroke="#800000" stroke-width=".4"/>
<path d="M193.5 44.3h7.6v2h-7.6z" fill="#c8c8aa" stroke="#800000" stroke-width=".4"/>
<path d="M191 45.3h2.5M201.1 45.3h2.6" fill="none" stroke="#800000" stroke-width=".4"/>
<path d="M185.9 38.5l.3-.1-.5 .5zM186.2 38.4l.4 .2 .1 .3zM186.2 39.4l.5-.5-.2 .4zM185.7 38.9l.5 .5-.4-.2z" fill="#004000" stroke="#004000" stroke-width=".4"/>
<path d="M186.2 38.4l.5 .5-.5 .5-.5-.5z" fill="#004000"/>
<path d="M20.4 18.5l.3-.1-.5 .5zM20.7 18.4l.3 .1 .2 .4zM21.2 18.9l-.2 .4-.3 .1zM20.2 18.9l.5 .5-.3-.1z" fill="#004000" stroke="#004000" stroke-width=".4"/>
<path d="M20.7 18.4l.5 .5-.5 .5-.5-.5z" fill="#004000"/>
<path d="M27 18.5l.3-.1-.5 .5zM27.3 18.4l.4 .2 .1 .3zM27.8 18.9l-.2 .4-.3 .1zM26.8 18.9l.5 .5-.3-.1z" fill="#004000" stroke="#004000" stroke-width=".4"/>
<path d="M27.3 18.4l.5 .5-.5 .5-.5-.5z" fill="#004000"/>
<path d="M40.7 50.2l.3-.1-.5 .5zM41 50.1l.3 .1 .2 .4zM41 51.1l.5-.5-.2 .4zM40.5 50.6l.5 .5-.3-.1z" fill="#004000" stroke="#004000" stroke-width=".4"/>
<path d="M40.5 50.6l.5-.5 .5 .5-.5 .5z" fill="#004000"/>
<path d="M40.7 18.5l.3-.1-.5 .5zM41 18.4l.3 .1 .2 .4zM41 19.4l.5-.5-.2 .4zM40.5 18.9l.5 .5-.3-.1z" fill="#004000" stroke="#004000" stroke-width=".4"/>
<path d="M41 18.4l.5 .5-.5 .5-.5-.5z" fill="#004000"/>
<path d="M152.8 4.5l.3-.1-.5 .5zM153.1 4.4l.3 .1 .2 .4zM153.1 5.4l.5-.5-.2 .4zM152.6 4.9l.5 .5-.4-.2z" fill="#004000" stroke="#004000" stroke-width=".4"/>
<path d="M153.1 4.4l.5 .5-.5 .5-.5-.5z" fill="#004000"/>
<path d="M89.6 26.3a5 5 0 0 1 3.2-1.2l-5 5a5 5 0 0 1 1.8-3.8zM92.8 25.1a5 5 0 0 1 5 5zM97.8 30.1a5 5 0 0 1-5 5zM87.8 30.1l5 5a5 5 0 0 1-5-5z" fill="#c8c8aa" stroke="#800000" stroke-width=".4"/>
<path d="M92.8 25.1l5 5-5 5-5-5z" fill="#c8c8aa"/>
<path d="M92.8 22.4v4.3l1.5 .8-2.8 .8 2.8 1-2.8 .8 2.8 1-2.8 .7 2.8 .8-1.5 .8v4.3" fill="none" stroke="#800000" stroke-width=".4"/>
<path d="M101.2 26.9a5 5 0 0 1 3.8-1.8l-5 5a5 5 0 0 1 1.2-3.2zM105 25.1a5 5 0 0 1 5 5zM110 30.1a5 5 0 0 1-5 5zM100 30.1l5 5a5 5 0 0 1-5-5z" fill="#c8c8aa" stroke="#800000" stroke-width=".4"/>
<path d="M100 30.1l5-5 5 5-5 5z" fill="#c8c8aa"/>
<path d="M105 22.4v4.3l1.5 .8-2.8 .8 2.8 1-2.8 .8 2.8 1-2.8 .7 2.8 .8-1.5 .8v4.3" fill="none" stroke="#800000" stroke-width=".4"/>
<path d="M104.6 38.1l.4-.2-.5 .5zM105 37.9l.3 .1 .2 .4zM105.5 38.4l-.1 .3-.4 .2zM104.5 38.4l.5 .5-.3-.1z" fill="#004000" stroke="#004000" stroke-width=".4"/>
<path d="M104.5 38.4l.5-.5 .5 .5-.5 .5z" fill="#004000"/>
<path d="M117.4 18.5l.3-.1-.5 .5zM117.7 18.4l.4 .2 .1 .3zM118.2 18.9l-.2 .4-.3 .1zM117.2 18.9l.5 .5-.3-.1z" fill="#004000" stroke="#004000" stroke-width=".4"/>
<path d="M117.2 18.9l.5-.5 .5 .5-.5 .5z" fill="#004000"/>
<path d="M117.3 25.4l.4-.2-.5 .5zM117.7 25.2l.3 .1 .2 .4zM118.2 25.7l-.1 .3-.4 .2zM117.2 25.7l.5 .5-.3-.1z" fill="#004000" stroke="#004000" stroke-width=".4"/>
<path d="M117.2 25.7l.5-.5 .5 .5-.5 .5z" fill="#004000"/>
<path d="M117.4 28.6l.3-.1-.5 .5zM117.7 28.5l.4 .2 .1 .3zM118.2 29l-.2 .4-.3 .1zM117.2 29l.5 .5-.3-.1z" fill="#004000" stroke="#004000" stroke-width=".4"/>
<path d="M117.7 28.5l.5 .5-.5 .5-.5-.5z" fill="#004000"/>
<path d="M117.3 31.8l.4-.2-.5 .5zM117.7 31.6l.3 .1 .2 .4zM118.2 32.1l-.2 .4-.3 .1zM117.2 32.1l.5 .5-.3-.1z" fill="#004000" stroke="#004000" stroke-width=".4"/>
<path d="M117.2 32.1l.5-.5 .5 .5-.5 .5z" fill="#004000"/>
<g font-size="2.8">
<text x="122.6" y="21.6">C1</text>
<text x="32.5" y="26.3">C2</text>
<text x="44.5" y="29.1">R1</text>
<text x="238" y="25.4">R12</text>
<text x="33" y="41.8">C3</text>
<text x="54.4" y="41.8">C9</text>
<text x="68.4" y="41.8">C8</text>
<text x="197" y="37.1">VS2</text>
<text x="124.1" y="42.4">D5</text>
<text x="164.5" y="44.8">R13</text>
<text x="195.4" y="43.2">R14</text>
<text x="109.9" y="50.8">D3</text>
<text x="205" y="49.3">U6</text>
<text x="59.1" y="60.8">RL1</text>
<text x="82.3" y="64.7">C7</text>
<text x="100.1" y="61">Q3</text>
<text x="107.3" y="63.7">R6</text>
<text x="157.2" y="60.8">C15</text>
<text x="201.2" y="60.8">U4</text>
<text x="127.6" y="67.4">RV1</text>
<text x="194" y="70.4">D8</text>
<text x="230.8" y="71">C13</text>
<text x="241.2" y="71">C10</text>
<text x="44.2" y="76.1">PTC</text>
<text x="107.3" y="72.6">R8</text>
<text x="162.2" y="74.9">BR2</text>
<text x="185.1" y="72.3">C11</text>
<text x="100.1" y="81.3">Q2</text>
<text x="107.3" y="81.5">R7</text>
<text x="159.3" y="90.1">U2</text>
<text x="55.2" y="97.7">D6</text>
<text x="98.4" y="101.5">U1</text>
<text x="104.8" y="96.4">D4</text>
<text x="80.6" y="103">R3</text>
<text x="196.5" y="105.2">C12</text>
<text x="30.3" y="119.3">BR1</text>
<text x="50.6" y="117.9">C4</text>
<text x="78.3" y="114.1">R2</text>
<text x="109.9" y="118.3">R4</text>
<text x="126.4" y="118.3">R5</text>
<text x="135.6" y="116.6">Q1</text>
<text x="197.4" y="114.4">R11</text>
<text x="64.5" y="120.4">C5</text>
<text x="93.3" y="124.4">D2</text>
<text x="159.3" y="121.8">U3</text>
<text x="83.6" y="129.3">D1</text>
<text x="126.8" y="128.1">C6</text>
<text x="162" y="135.7">R17</text>
<text x="245.8" y="140.8">R10</text>
<text x="125.1" y="147.2">B1</text>
<text x="154.6" y="144.6">D7</text>
<text x="169.4" y="147.2">U5</text>
</g>
<g font-size="2.1">
<text x="191.9" y="28.6">1</text>
<text x="200.8" y="29.9">3</text>
<text x="191.9" y="35.7">2</text>
</g>
<text font-size="2.1" fill="#800000" x="45.2" y="68.6">+tc</text>
<g font-size="1.8">
<text x="7.2" y="15.7">Aeropac 90A</text>
<text x="63.3" y="24">Ebmpapst R2E133-BH96-19</text>
<text x="126.4" y="23.4">1uF</text>
<text x="195.8" y="23.9">BT138-800E</text>
<text x="30.5" y="29.4">0.47uF</text>
<text x="122.6" y="26">X2, 275VAC</text>
<text x="206.8" y="26.9">6</text>
<text x="230.6" y="26.9">1</text>
<text x="16.3" y="35.7">220V</text>
<text x="30.3" y="31.9">X2,</text>
<text x="30.3" y="34.4">275VAC</text>
<text x="44.5" y="33.7">226k</text>
<text x="238" y="30.5">220</text>
<text x="230.6" y="37.1">2</text>
<text x="30" y="47.1">X2,</text>
<text x="30.5" y="44.6">0.47uF</text>
<text x="53.1" y="44.6">0.33uF</text>
<text x="53.1" y="47.1">X2, 275VAC</text>
<text x="67.1" y="44.6">1uF</text>
<text x="67.1" y="47.1">X2, 275VAC</text>
<text x="164.5" y="47.7">33</text>
<text x="206.8" y="44.7">4</text>
<text x="234.3" y="47.2">GND</text>
<text x="30" y="49.7">275VAC</text>
<text x="117.5" y="48.8">P6KE150CA</text>
<text x="117.5" y="51.4">150V</text>
<text x="164.5" y="50.2">1W</text>
<text x="196.1" y="48.8">68</text>
<text x="211.4" y="49.8">IS623 / MOC3063</text>
<text x="109.9" y="59">1N4007</text>
<text x="233.2" y="58.8">VCC</text>
<text x="59.1" y="63.7">40.52</text>
<text x="157.2" y="63.7">0.82uF</text>
<text x="196.6" y="64">3</text>
<text x="201.4" y="65.2">VI</text>
<text x="208.8" y="61.1">LP2950-33</text>
<text x="216.7" y="65.2">VO</text>
<text x="223" y="64">1</text>
<text x="59.1" y="66.2">VON=24V</text>
<text x="59.1" y="68.7">250V, 8A</text>
<text x="79.8" y="70">275VAC</text>
<text x="82.3" y="67.5">0.1uF</text>
<text x="100.1" y="69.1">MJE340</text>
<text x="111.1" y="68.9">10k</text>
<text x="128.8" y="70.3">33k</text>
<text x="157.2" y="66.2">630V</text>
<text x="210.9" y="70.9" transform="rotate(-90 210.9 70.9)">GND</text>
<text x="222.8" y="67.5">3.3V</text>
<text x="44.2" y="72.5">C860</text>
<text x="111.1" y="77.8">18k</text>
<text x="209.7" y="75.8" transform="rotate(-90 209.7 75.8)">2</text>
<text x="185.1" y="78.9">1uF</text>
<text x="194" y="78.3">1N4731</text>
<text x="196.5" y="80.8">4.3V</text>
<text x="230.8" y="80.2">470uF</text>
<text x="241.2" y="79.1">0.1uF</text>
<text x="100.1" y="86.9">MJE350</text>
<text x="111.1" y="86.7">10k</text>
<text x="240.8" y="88.1">GND</text>
<text x="156" y="93.1">3</text>
<text x="169.4" y="90.7">PC817C</text>
<text x="179.8" y="93.1">2</text>
<text x="109.9" y="97">1N4007</text>
<text x="156" y="100.7">4</text>
<text x="179.8" y="100.7">1</text>
<text x="62.9" y="103.3">1N4007</text>
<text x="95.1" y="104.5">4</text>
<text x="104.8" y="102.1">PC852</text>
<text x="119" y="104.5">1</text>
<text x="196.5" y="108">1uF</text>
<text x="80.6" y="108.2">4.7k</text>
<text x="95.1" y="112.2">3</text>
<text x="119" y="112.2">2</text>
<text x="156" y="108.3">3</text>
<text x="179.8" y="108.3">2</text>
<text x="78.3" y="116.9">2.6k</text>
<text x="156" y="116">4</text>
<text x="179.8" y="116">1</text>
<text x="197.4" y="119.6">130</text>
<text x="50.6" y="123.2">0.1uF</text>
<text x="64.5" y="123.2">100uF</text>
<text x="64.5" y="125.8">100V</text>
<text x="99.7" y="124.9">1N4448</text>
<text x="109.9" y="123.4">4.7k</text>
<text x="126.4" y="123.4">4.7k</text>
<text x="169.4" y="121.1">PC817C</text>
<text x="21.4" y="126.2">DF06</text>
<text x="126.8" y="130.9">10uF</text>
<text x="135.6" y="127.1">MPSA42</text>
<text x="244.6" y="127.3">VCC</text>
<text x="83.6" y="132.1">LED</text>
<text x="126.8" y="133.4">63V</text>
<text x="217.4" y="133.1">Reed switch</text>
<text x="162" y="138.5">220</text>
<text x="245.8" y="143.6">10k</text>
<text x="16" y="148.7">Low fan mode: A - B = 8.2VAC</text>
<text x="139.2" y="145.1">VCC</text>
<text x="16" y="151.2">Hi fan mode: A - B = 72VAC</text>
<text x="16.8" y="153.7">Max fan mode (RL1 switched as on scheme): A - B = 62VAC</text>
<text x="134" y="154">GND</text>
<text x="134.2" y="151.5">VCC</text>
<text x="141.7" y="152.8">2</text>
<text x="141.7" y="155.3">3</text>
<text x="141.7" y="150.3">1</text>
<text x="153.3" y="152.5">LED</text>
<text x="165.1" y="155.3">11</text>
<text x="165.1" y="152.8">12</text>
<text x="165.1" y="150.3">13</text>
<text x="170.9" y="154">PA1/ADC1/AIN0/PCINT1</text>
<text x="170.9" y="151.5">PA0/ADC0/AREF/PCINT0</text>
<text x="208.9" y="151.5">PB0/CLKI/XTAL1/PCINT8</text>
<text x="213.3" y="154">PB1/XTAL2/PCINT9</text>
<text x="233.2" y="150.3">2</text>
<text x="233.2" y="152.8">3</text>
<text x="233.2" y="155.3">5</text>
<text x="134.2" y="159.1">CSN</text>
<text x="134.3" y="161.6">SCK</text>
<text x="135.4" y="156.5">CE</text>
<text x="141.7" y="157.9">4</text>
<text x="141.7" y="160.4">5</text>
<text x="165.1" y="157.9">10</text>
<text x="166.1" y="160.4">9</text>
<text x="170.9" y="161.6">PA4/ADC4/USCK/SCL/T1/PCINT4</text>
<text x="170.9" y="159.1">PA3/ADC3/T0/PCINT3</text>
<text x="170.9" y="156.5">PA2/ADC2/AIN1/PCINT2</text>
<text x="202" y="156.5">PB2/CKOUT/OC0A/INT0/PCINT10</text>
<text x="208.4" y="159.1">PB3/DW/RESET/PCINT11</text>
<text x="233.2" y="157.9">4</text>
<text x="133.4" y="164.2">MOSI</text>
<text x="133.4" y="166.7">MISO</text>
<text x="141.7" y="163">6</text>
<text x="141.7" y="165.5">7</text>
<text x="141.7" y="168">8</text>
<text x="166.1" y="168">6</text>
<text x="166.1" y="165.5">7</text>
<text x="166.1" y="163">8</text>
<text x="170.9" y="166.7">PA6/ADC6/MOSI/SDA/OC1A/PCINT6</text>
<text x="170.9" y="164.2">PA5/ADC5/DO/MISO/OC1B/PCINT5</text>
<text x="125.1" y="173.2">nRF24L01</text>
<text x="134.8" y="169.2">IRQ</text>
<text x="170.7" y="173.2">ATTINY44A</text>
<text x="170.9" y="169.2">PA7/ADC7/OC0B/ICP/PCINT7</text>
<text x="211.4" y="173.2">1 - VCC, 14 - GND</text>
</g>
<g font-size="1.8" fill="#800000">
<text x="112.4" y="27.9">black</text>
<text x="112.3" y="34.2">blue</text>
<text x="112.5" y="31.2">brown</text>
<text x="218.2" y="44.6">Crossing</text>
<text x="219.9" y="42.1">Zero</text>
<text x="87.9" y="77.9">A</text>
<text x="125" y="72.8">Low</text>
<text x="133.3" y="72.8">Hi</text>
<text x="141.1" y="75.4">B</text>
<text x="160.2" y="93">E</text>
<text x="175.4" y="93">K</text>
<text x="99.3" y="104.5">C</text>
<text x="114.5" y="104.5">A</text>
<text x="160.2" y="103.2">C</text>
<text x="175.4" y="103.2">A</text>
<text x="160.2" y="108.3">E</text>
<text x="175.4" y="108.3">K</text>
<text x="99.3" y="114.6">E</text>
<text x="114.5" y="114.6">K</text>
<text x="160.2" y="118.4">C</text>
<text x="175.4" y="118.4">A</text>
<text x="128.4" y="164.8" transform="rotate(-90 128.4 164.8)">RF module</text>
</g>
<text font-size="1.8" fill="#f00" x="53.7" y="49.7">new: 0.82uF (0.68)</text>
</svg>
